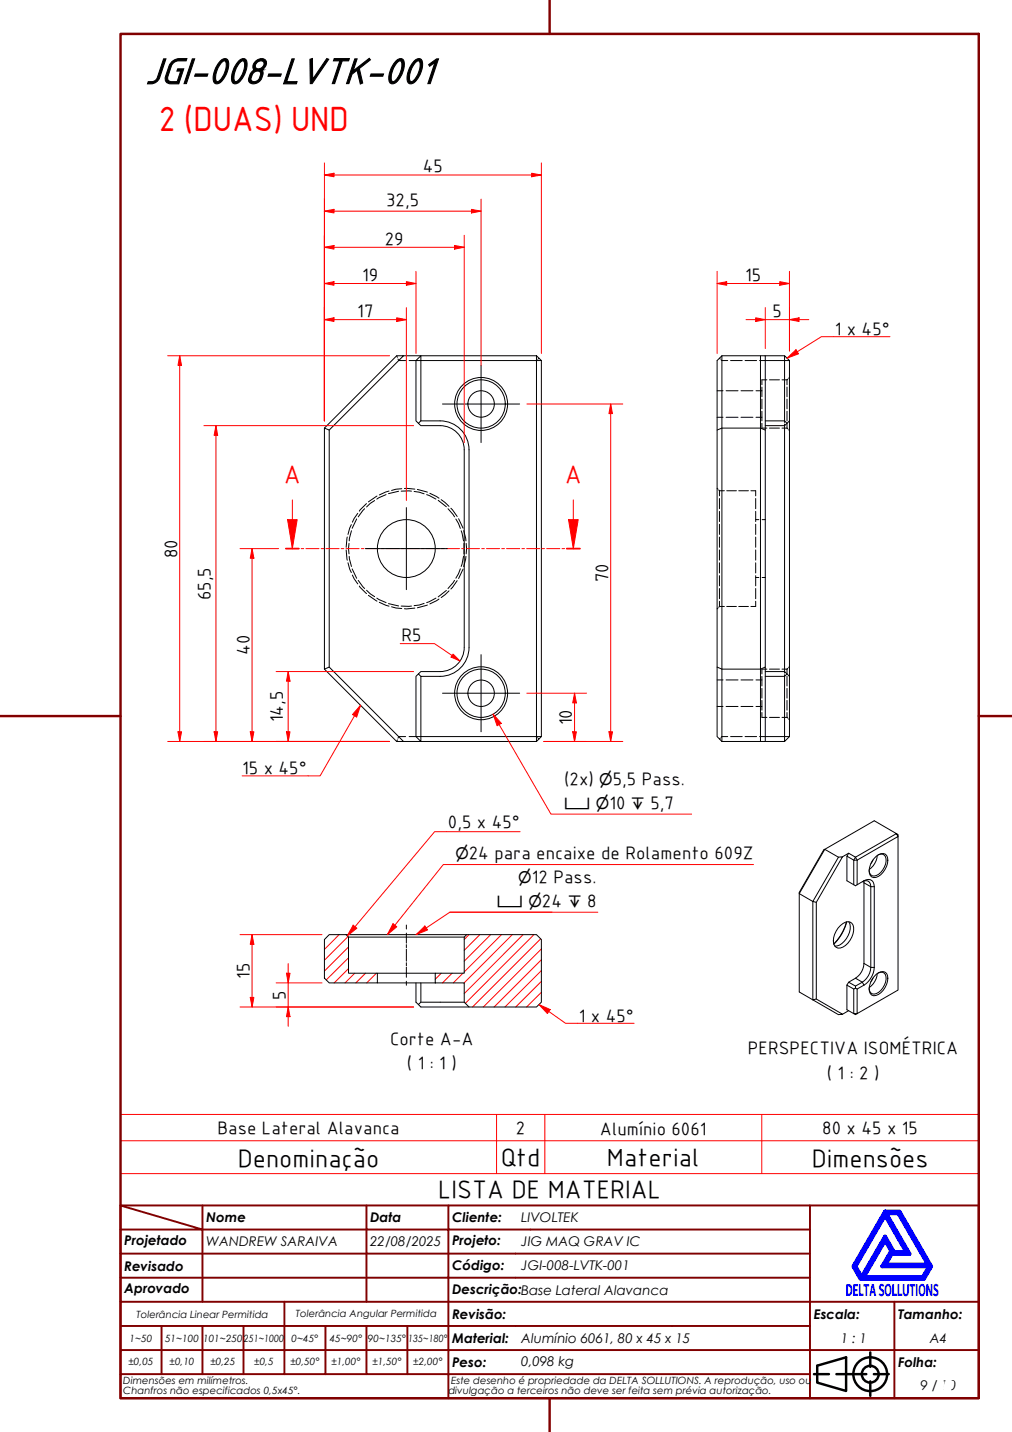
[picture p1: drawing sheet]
<svg xmlns="http://www.w3.org/2000/svg" width="210mm" height="297mm" viewBox="0 0 210 297" stroke-linecap="round" stroke-linejoin="round" font-family="sans-serif">
<!-- layer: Hatch (ABNT) -->
<g fill="none" stroke="#f00" stroke-width=".21">
<path d="M70.3 193.9l-3 3M72.2 194.3l-4.9 4.9M72.3 198.7l-4.6 4.6M72.3 196.4l-5 5M97.3 193.9l-1 1M99.5 193.9l-3.2 3.2M101.8 193.9l-5.5 5.5M104 193.9l-7.7 7.7M106.3 193.9l-10 10M108.5 193.9l-12.2 12.2M110.7 193.9l-14.2 14.2M112.1 194.7l-14.1 14.2"/>
<path d="M112.3 199.1l-9.8 9.8M112.3 196.8l-12.1 12.1M72.3 200.9l-3 3M73.6 201.9l-2 2M75.8 201.9l-2 2M78.1 201.9l-2 2M91.5 201.9l-1.2 1.2M93.8 201.9l-2 2M96 201.9l-2 2M112.3 205.8l-3.1 3.1M112.3 203.6l-5.3 5.3M112.3 201.3l-7.6 7.6"/>
</g>
<!-- layer: Hidden (ABNT) -->
<g fill="none" stroke="#000" stroke-width=".21">
<path d="M82.3 73.8l.1 .3M82.5 74.5l.2 .3h1.4M84.9 74.8h1.4M111.4 74.6l-.1 .2M111.8 74.3l-.2 .2M149.2 74.3l.2 .2M149.6 74.6l.1 .2h1.2M151.5 74.8h2.4M154.5 74.8h2.4M157.5 74.8h1.2M159.1 78.8h-1.1v1M159.6 78.8h2.1"/>
<path d="M162.2 78.8h1M163.2 78.8v1M163.4 78.6l-.2 .2M163.7 78.3l-.1 .2M148.7 86.6h1.3M148.7 81.1h1.3M150.6 86.6h2.5M150.6 81.1h2.5M153.7 86.6h2.5M153.7 81.1h2.5M156.8 86.6h1.2M156.8 81.1h1.2"/>
<path d="M158 80.3v2M158 82.8v2M158 85.3v2M158 87.8v1h1.1M159.6 88.8h2.1M162.2 88.8h1M162.7 87.3v.3M162.7 88v.3M163.2 80.3v2M163.2 82.8v2M163.2 85.3v2M163.2 87.8v1"/>
<path d="M163.2 88.8l.2 .2M163.6 89.1l.1 .2M71.8 114.1l.2 2.1M72 111.4l-.2 2.1M72.2 116.7l.7 2.1M72.4 112.7l-.1 1.1 .1 1.1M72.4 115.4l.5 2.1M72.9 108.8l-.7 2.1M72.9 110.1l-.5 2.1M73 118l1 2M73.1 119.3l1.1 1.8M74 107.6l-1 2"/>
<path d="M74.2 106.5l-1.1 1.8M75.6 105.5l-1.3 1.7M76 104.5l-1.5 1.5M77.7 103.8l-.9 .6-.8 .8M78.2 102.9l-1.8 1.2M80.1 102.6l-2 .9M80.7 101.9l-2 .8M82.7 101.9l-2.1 .5M83.2 101.9h2.1M83.3 101.4l-2.1 .3M83.9 101.3l2.1 .2M85.9 101.9l2.1 .5"/>
<path d="M86.6 101.5l2 .6M88.5 102.6l1.9 .9M89.2 102.3l1.9 1M90.9 103.8l1.7 1.3M91.5 103.6l1.6 1.4M92.9 105.5l1.4 1.7M93.5 105.4l1.3 1.7M94.6 107.7l.9 1.9M95.1 107.6l.9 1.9M95.5 118l-.9 1.9M95.7 110.1l.4 2.1M96 118.1l-.9 1.9"/>
<path d="M96.1 115.4l-.4 2.1M96.2 110.1l.4 2.1M96.2 112.7v2.2M96.6 115.4l-.4 2.1M96.7 112.7v2.2M148.7 101.3l.2 .2M149.1 101.6l.1 .2M149.2 101.8v1.1M149.2 103.4v2.1M149.2 106.1v2.1M149.2 108.7v2.2M149.2 111.4v2.1"/>
<path d="M149.2 114.1v2.1M149.2 116.7v2.2M149.2 119.4v2.1M149.2 101.8h1M150.7 101.8h2M153.2 101.8h2M155.7 101.8h1v1.1M156.7 103.4v2.1M156.7 106.1v2.1M156.7 108.7v2.2M156.7 111.4v2.1M156.7 114.1v2.1"/>
<path d="M156.7 116.7v2.2M156.7 119.4v2.1M156.7 119.8h.7M156.7 107.8h.7M158.1 119.8h.6M158.1 107.8h.6M74.3 120.4l1.3 1.7M74.5 121.6l1.5 1.5M76 122.4l.8 .8 .9 .6M76.4 123.5l1.8 1.2M78.1 124.1l2 .9M78.7 124.9l2 .8"/>
<path d="M80.6 125.2l2.1 .5M81.2 125.9l2.1 .3M83.2 125.7h2.1M86 126.1l-2.1 .2M88 125.2l-1 .3-1.1 .1M88.6 125.5l-2 .6M90.4 124.1l-1.9 .9M91.1 124.3l-1.9 1M92.6 122.5l-1.7 1.3M93.1 122.6l-1.6 1.4M94.3 120.4l-1.4 1.7M94.8 120.4l-1.3 1.8"/>
<path d="M148.9 126.1l-.2 .2M149.2 122.1v2.1M149.2 124.7v1.1M149.2 125.8l-.1 .2M149.2 125.8h1M150.7 125.8h2M153.2 125.8h2M156.7 122.1v2.1M156.7 124.7v1.1h-1M159.1 138.8h-1.1v1M159.6 138.8h2.1M162.2 138.8h1"/>
<path d="M162.7 139.3v.3M162.7 140v.3M163.2 138.8v1M163.4 138.6l-.2 .2M163.7 138.3l-.1 .2M82.4 153.5l-.1 .3M84.1 152.8h-1.4l-.2 .3M84.9 152.8h1.4M111.3 152.8l.1 .2M111.6 153.1l.2 .2M148.7 146.5h1.3M148.7 141h1.3"/>
<path d="M149.4 153.1l-.2 .2M150.6 146.5h2.5M150.6 141h2.5M150.9 152.8h-1.2l-.1 .2M151.5 152.8h2.4M153.7 146.5h2.5M153.7 141h2.5M154.5 152.8h2.4M156.8 146.5h1.2M156.8 141h1.2M157.5 152.8h1.2M158 140.3v2"/>
<path d="M158 142.8v2M158 145.3v2M158 147.8v1h1.1M159.6 148.8h2.1M162.2 148.8h1M163.2 140.3v2M163.2 142.8v2M163.2 145.3v2M163.2 147.8v1M163.2 148.8l.2 .2M163.6 149.1l.1 .2"/>
</g>
<!-- layer: Visible (ABNT) -->
<g fill="none" stroke="#000" stroke-width=".21">
<path d="M83.7 73.8h27.6l1 1h-1v-1M86.3 74.8l1-1v1h-1v12.5l.5 .5M112.3 74.8v78h-1v1M148.7 74.8l1-1v80l-1-1zM149.7 73.8h8M158.7 74.8h4v-1l1 1M158.7 73.8h4M163.7 74.8v78M163.7 74.8h-1v12.5l.5 .5M67.3 88.8l1 .4v49.2l-1 .4zM67.3 88.8l15-15h1.4l-15.4 15.4M87.3 87.3v-12.5h24v78h-24v-12.5h4"/>
<path d="M87.3 87.3l-.5 .5 .5 .5h4M87.3 87.3h4M91.3 88.3a5 5 0 0 1 5 5v41a5 5 0 0 1-5 5M91.3 87.3a6 6 0 0 1 6 6v41a6 6 0 0 1-6 6M157.7 88.8l1 .4v49.2l-1 .4zM157.7 88.8v-15h1v15.4M157.7 88.8h-8l-1 .4M158.7 87.3h4M158.7 88.3h4M163.7 87.3l-1 1v51M68.3 138.4l15.4 15.4h-1.4l-15-15M86.8 139.8l-.5 .5v12.5h1v1l-1-1"/>
<path d="M86.8 139.8l.5 .5M91.3 139.3h-4l-.5 .5M148.7 138.4l1 .4h8v15h1v-15.4M158.7 139.3h4M162.7 139.3l1 1M163.2 139.8l-.5 .5v12.5h1M83.7 153.8h27.6M112.3 152.8l-1 1M149.7 153.8h8M158.7 152.8h4v1l1-1M158.7 153.8h4M158.7 140.3h4"/>
<path d="M173.9 177.8l-2.8-1.6-.2 .1-5.1 8.8v.3l2.8 1.6M175.7 177.6v5.1l1.4 .8M176 177l-1.2 .7M181.1 178.4l-.5 .7M181.7 177.7a1.53 1.53 0 0 1 2.2-.3 3.6 3.6 0 0 1-2.7 4.6 1.36 1.36 0 0 1-.9-1.9 4.3 4.3 0 0 1 1.4-2.4zM181.9 177.5a3.9 3.9 0 0 1-1.6 2.9M182.1 177.3a1.11 1.11 0 0 1 1.3 .1 1.11 1.11 0 0 1 .4 1.2 3.6 3.6 0 0 1-2.5 3.1 1.03 1.03 0 0 1-1-1.1M68.3 193.9h3.5l.5 .5v7.5h6v2h-10l-1-1v-8zM71.8 193.9h25M72.3 194.4h24M96.8 193.9h14.5l1 1v13l-1 1h-14l-1-1v-4h-6v-2h6v-7.5zM168.6 187l.7 .2v20l-.7 .2z"/>
<path d="M168.6 187l5.3-9.2 .9-.1-5.5 9.5M174.3 192a1.79 1.79 0 0 1 2.4-.5 3.4 3.4 0 0 1-.8 4.1 2.17 2.17 0 0 1-2.5 .9 2.65 2.65 0 0 1 0-3.3zM175.6 191.2a10.3 10.3 0 0 1-2.7 4.6M175.6 191.2a10 10 0 0 1-2.6 4.7M176.1 191.2a3.9 3.9 0 0 1-2 4.9l-1 .1M177.8 183.5a3.1 3.1 0 0 1 2.7-1 1.38 1.38 0 0 1 .8 1.4M178.9 182.9a1.07 1.07 0 0 1 1.2-.1 1.07 1.07 0 0 1 .5 1.1M179.2 182.8v.3M179.2 199.8l1.4 .9a3.9 3.9 0 0 1-1.7 3M179.2 199.8a3.8 3.8 0 0 1-1.8 3.1M179.2 183.1v16.7M179.2 183.1l1.4 .8"/>
<path d="M180.6 183.9v16.8h.7M180.6 183.9h.7M181.3 183.9v16.8M78.3 201.9h12M78.3 203.9h12M86.3 203.9v4l.5 .5 .5-.5h9M86.8 208.4l.5 .5h10M87.3 203.9v4M175.7 204.4v5.1l1.7 1 .4-.2h-.7v-5.1l.3-.2M175.7 204.4l.3-.7 1.4 .8M175.7 204.4l1.4 .8M176 209.6l-1.2 .8"/>
<path d="M177.4 205l.4 .2M177.4 202.9l-1.4 .8M177.4 202.9l1.5 .8M178.9 203.7l-1.5 .8v.5M178.9 203.7l.3 .7M179.2 204.4l-1.4 .8v5.1l8.5-4.9v-31.9l-8.5 4.9v5.1l-.4 .2-.3-.2v-5.1h.7l-.4-.6-.3 .6-1.4-.8 .3-.6 1.4 .8 8.5-4.9 .4 .2v.4l-.4-.6-4.6-2.6-10.2 5.9-5.3 9.2v20.4l8.1 4.7 .9-.1-5.5-3.2M181.1 202.9l-.5 .7M181.3 200.7a4.7 4.7 0 0 1-2.1 3.7M181.7 202.1a1.53 1.53 0 0 1 2.2-.2 3.6 3.6 0 0 1-2.7 4.7 1.4 1.4 0 0 1-.9-2.1 4.5 4.5 0 0 1 1.4-2.4zM181.9 202a3.9 3.9 0 0 1-1.6 2.9M182.1 201.9a1.1 1.1 0 0 1 1.3 0 1.1 1.1 0 0 1 .4 1.2 3.6 3.6 0 0 1-2.5 3.1 1.03 1.03 0 0 1-1-1.2"/>
<circle cx="99.8" cy="83.8" r="5"/>
<circle cx="99.8" cy="83.8" r="5.5"/>
<circle cx="99.8" cy="83.8" r="2.74"/>
<circle cx="84.3" cy="113.8" r="6"/>
<circle cx="99.8" cy="143.8" r="5"/>
<circle cx="99.8" cy="143.8" r="5.5"/>
<circle cx="99.8" cy="143.8" r="2.74"/>
</g>
<!-- layer: Linha Corte (ABNT) -->
<g fill="none" stroke="#f00" stroke-width=".21">
<path d="M59.3 113.8h2.7M60.6 107.8v6M62.5 113.8h.5M63.4 113.8h2.8M66.6 113.8h.6M67.6 113.8h2.7M70.8 113.8h.5M71.8 113.8h2.7M75 113.8h.5M75.9 113.8h2.8M79.1 113.8h.6M80.1 113.8h2.7"/>
<path d="M83.3 113.8h.5M84.3 113.8h2.7M87.4 113.8h.6M88.4 113.8h2.7M91.6 113.8h.5M92.6 113.8h2.7M95.8 113.8h.5M96.8 113.8h2.7M99.9 113.8h.6M100.9 113.8h2.7M104.1 113.8h.5M105.1 113.8h2.7"/>
<path d="M108.2 113.8h.6M109.2 113.8h2.8M112.4 113.8h.5M113.4 113.8h2.7M116.6 113.8h.5M117.6 113.8h2.7"/>
</g>
<path d="M59.3 113.8h2.7M117.6 113.8h2.7" fill="none" stroke="#f00" stroke-width=".36"/>
<path d="M59.6 107.8h2l-1 6z" fill="#f00"/>
<path d="M59.6 107.8h2l-1 6zM60.6 103.7v4.1M118.9 107.8v6" fill="none" stroke="#f00" stroke-width=".21"/>
<path d="M117.9 107.8h2l-1 6z" fill="#f00"/>
<path d="M117.9 107.8h2l-1 6zM118.9 103.7v4.1" fill="none" stroke="#f00" stroke-width=".21"/>
<path d="M25 236.6h178v-5.4h-178v12.2M103 231.2v12.2M113 231.2v12.2M158 231.2v12.2M203 236.6v6.8h-178M25 243.4v6.6h178v-6.6" fill="none" stroke="#f00" stroke-width=".21"/>
<!-- layer: Borda A3/A4 (ABNT) -->
<path d="M25 7h178v283h-178zM114 0v7M0 148.5h25M203 148.5h7M114 290v7" fill="none" stroke="#800000" stroke-width=".51"/>
<path d="M183.6 257.3l1.2 2.2-1.8 3.2h9.7l-1.3 2.2h-12.2zM183.6 252.1l4.4 7.6h-2.6l-1.8-3.2-4.9 8.4-1.3-2.2zM183.6 251.3h3l6.5 11.4-1.5 2.6h-13.1l-1.5-2.6zM183.8 251.7h2.5l6.2 10.6h-8.8l1.3-2.2h3.7zM185 259.7h.2l-.1 .2z" fill="none" stroke="#00f" stroke-width=".8"/>
<!-- layer: 0 -->
<path d="M178.5 265.3h13.1" fill="none" stroke="#000" stroke-width=".21"/>
<g fill="none" stroke="#800000" stroke-width=".4">
<path d="M25 250l17 5h-17M25 250h178v40h-178zM42 255h34v5h17M42 255v15M42 250v5M76 250v5h17v5M93 250v5h75M168 250v20h-143M25 260h51v10M25 275h17M33.5 275v10M50.5 275h-8.5v10"/>
<path d="M59 270v15h-8.5M67.5 275v10h-8.5M76 275v10h8.5M84.5 275v10M93 275h-42.5v10M93 260v5h-68M93 275v10h75M93 260h75M93 275h75M168 265h-75v10M185.5 270v10h17.5M203 270h-35v10h17.5v10"/>
<path d="M25 285h25.5M25 280h143v10M67.5 285h8.5M84.5 285h8.5v5"/>
</g>
<g fill="none" stroke="#000" stroke-width=".51">
<path d="M168.8 285h3.1M169.5 283.3l6-1.8v7l-6-1.7zM173.5 285h6.2M180.5 280.5v3M180.5 286.5v3M181.3 285h3"/>
<circle cx="180.5" cy="285" r="3.5"/>
<circle cx="180.5" cy="285" r="1.75"/>
</g>
<!-- layer: Linha de centro (ISO) -->
<path d="M84.3 191.9v.8M84.3 193.6v2M84.3 195.9v.7M84.3 196.9v2.5M84.3 199.7v.6M84.3 200.6v2.1M84.3 203.5v.9" fill="none" stroke="#000" stroke-width=".21"/>
<!-- layer: Marca de centro (ISO) -->
<path d="M99.8 75.8v16M91.8 83.8h16M75.8 113.8h17M84.3 105.3v17M99.8 135.8v16M91.8 143.8h16" fill="none" stroke="#000" stroke-width=".21"/>
<path d="M119.2 151.8v2" fill="none" stroke="#f00" stroke-width=".21"/>
<path d="M118.8 151.8h.7l-.3 2z" fill="#f00"/>
<path d="M118.8 151.8h.7l-.3 2zM119.2 143.8v2" fill="none" stroke="#f00" stroke-width=".21"/>
<path d="M119.2 143.8l.3 2h-.7z" fill="#f00"/>
<path d="M109.3 143.8h12.4M112.8 153.8h8.9M119.2 143.8l.3 2h-.7zM119.2 145.8v6M126.7 151.8v2" fill="none" stroke="#f00" stroke-width=".21"/>
<path d="M126.3 151.8h.7l-.3 2z" fill="#f00"/>
<path d="M126.7 83.8v2M126.3 151.8h.7l-.3 2z" fill="none" stroke="#f00" stroke-width=".21"/>
<path d="M126.7 83.8l.3 2h-.7z" fill="#f00"/>
<path d="M109.3 83.8h19.9M126.7 83.8l.3 2h-.7zM126.7 85.8v66M59.8 151.8v2M112.8 153.8h16.4" fill="none" stroke="#f00" stroke-width=".21"/>
<path d="M59.4 151.8h.8l-.4 2z" fill="#f00"/>
<path d="M59.8 139.3v2M59.4 151.8h.8l-.4 2z" fill="none" stroke="#f00" stroke-width=".21"/>
<path d="M59.8 139.3l.4 2h-.8z" fill="#f00"/>
<path d="M57.3 139.3h28.5M59.8 139.3l.4 2h-.8zM52.3 151.8v2M57.3 153.8h23.5M59.8 141.3v10.5" fill="none" stroke="#f00" stroke-width=".21"/>
<path d="M51.9 151.8h.8l-.4 2z" fill="#f00"/>
<path d="M52.3 113.8v2M51.9 151.8h.8l-.4 2z" fill="none" stroke="#f00" stroke-width=".21"/>
<path d="M52.3 113.8l.4 2h-.8z" fill="#f00"/>
<path d="M49.8 113.8h8M52.3 113.8l.4 2h-.8zM52.3 115.8v36M44.8 151.8v2M49.8 153.8h31" fill="none" stroke="#f00" stroke-width=".21"/>
<path d="M44.4 151.8h.7l-.3 2z" fill="#f00"/>
<path d="M44.8 88.3v2M44.4 151.8h.7l-.3 2z" fill="none" stroke="#f00" stroke-width=".21"/>
<path d="M44.8 88.3l.3 2h-.7z" fill="#f00"/>
<path d="M42.3 88.3h43.5M44.8 88.3l.3 2h-.7zM44.8 90.3v61.5M37.3 151.8v2M42.3 153.8h38.5" fill="none" stroke="#f00" stroke-width=".21"/>
<path d="M36.9 151.8h.8l-.4 2z" fill="#f00"/>
<path d="M37.3 73.8v2M36.9 151.8h.8l-.4 2z" fill="none" stroke="#f00" stroke-width=".21"/>
<path d="M37.3 73.8l.4 2h-.8z" fill="#f00"/>
<path d="M34.8 73.8h46M37.3 73.8l.4 2h-.8zM37.3 75.8v76M34.8 153.8h46" fill="none" stroke="#f00" stroke-width=".21"/>
<path d="M102.3 148.1l1.2 2.2" fill="none" stroke="#f00" stroke-width=".21"/>
<path d="M102.3 148.1l1.7 1.9-.9 .5z" fill="#f00"/>
<path d="M102.3 148.1l1.7 1.9-.9 .5zM103.5 150.3l10.8 18.6h29.1M88.4 192.5l-2.1 1.4" fill="none" stroke="#f00" stroke-width=".21"/>
<path d="M86.3 193.9l1.8-1.8 .6 .8z" fill="#f00"/>
<path d="M81.9 191.9l-1.6 2M86.3 193.9l1.8-1.8 .6 .8zM93.3 189.2h30.7M114.5 189.2h-21.2l-4.9 3.3" fill="none" stroke="#f00" stroke-width=".21"/>
<path d="M81.5 191.6l.8 .6-2 1.7z" fill="#f00"/>
<path d="M156.3 179.3h-64.4l-10 12.6M81.5 191.6l.8 .6-2 1.7z" fill="none" stroke="#f00" stroke-width=".21"/>
<path d="M59.8 208.9v2" fill="none" stroke="#f00" stroke-width=".21"/>
<path d="M59.8 208.9l.4 2h-.8z" fill="#f00"/>
<path d="M59.8 208.9l.4 2h-.8zM59.8 201.9v2" fill="none" stroke="#f00" stroke-width=".21"/>
<path d="M59.4 201.9h.8l-.4 2z" fill="#f00"/>
<path d="M59.8 199.9v2M52.3 206.9v2M57.3 203.9h9.5M57.3 208.9h28.5M59.4 201.9h.8l-.4 2zM59.8 203.9v5M59.8 210.9v2" fill="none" stroke="#f00" stroke-width=".21"/>
<path d="M51.9 206.9h.8l-.4 2z" fill="#f00"/>
<path d="M52.3 193.9v2M51.9 206.9h.8l-.4 2z" fill="none" stroke="#f00" stroke-width=".21"/>
<path d="M52.3 193.9l.4 2h-.8z" fill="#f00"/>
<path d="M93.8 136l1.6 1.1M49.8 193.9h17M52.3 193.9l.4 2h-.8zM52.3 195.9v11M49.8 208.9h36" fill="none" stroke="#f00" stroke-width=".21"/>
<path d="M94 135.7l1.4 1.4-1.8-.8z" fill="#f00"/>
<path d="M148.7 58.8h2M83 133.5h7.1l3.7 2.5M94 135.7l1.4 1.4-1.8-.8z" fill="none" stroke="#f00" stroke-width=".21"/>
<path d="M148.7 58.8l2-.4v.8z" fill="#f00"/>
<path d="M148.7 58.8l2-.4v.8zM161.7 58.8h2" fill="none" stroke="#f00" stroke-width=".21"/>
<path d="M161.7 58.4l2 .4-2 .4z" fill="#f00"/>
<path d="M148.7 56.3v17M150.7 58.8h11M161.7 58.4l2 .4-2 .4zM163.7 56.3v16.5M163.7 66.3h2" fill="none" stroke="#f00" stroke-width=".21"/>
<path d="M163.7 66.3l2-.4v.8z" fill="#f00"/>
<path d="M156.7 66.3h2M163.7 66.3l2-.4v.8z" fill="none" stroke="#f00" stroke-width=".21"/>
<path d="M156.7 65.9l2 .4-2 .4z" fill="#f00"/>
<path d="M154.7 66.3h2M156.7 65.9l2 .4-2 .4zM158.7 66.3h5M158.7 63.8v8.5M163.7 63.8v9M165.7 66.3h2" fill="none" stroke="#f00" stroke-width=".21"/>
<path d="M111.8 208.4l2 1.4" fill="none" stroke="#f00" stroke-width=".21"/>
<path d="M111.8 208.4l2.3 1-.6 .8z" fill="#f00"/>
<path d="M111.8 208.4l2.3 1-.6 .8zM113.8 209.8l3.5 2.5h14.2" fill="none" stroke="#f00" stroke-width=".21"/>
<path d="M67.3 66.3h2" fill="none" stroke="#f00" stroke-width=".21"/>
<path d="M67.3 66.3l2-.4v.8z" fill="#f00"/>
<path d="M67.3 66.3l2-.4v.8zM82.3 66.3h2" fill="none" stroke="#f00" stroke-width=".21"/>
<path d="M82.3 65.9l2 .4-2 .4z" fill="#f00"/>
<path d="M67.3 58.8h2M67.3 63.8v23.5M69.3 66.3h13M82.3 65.9l2 .4-2 .4zM84.3 63.8v40" fill="none" stroke="#f00" stroke-width=".21"/>
<path d="M67.3 58.8l2-.4v.8z" fill="#f00"/>
<path d="M67.3 58.8l2-.4v.8zM84.3 58.8h2" fill="none" stroke="#f00" stroke-width=".21"/>
<path d="M84.3 58.4l2 .4-2 .4z" fill="#f00"/>
<path d="M67.3 56.3v31M67.3 51.3h2M69.3 58.8h15M84.3 58.4l2 .4-2 .4zM86.3 56.3v17" fill="none" stroke="#f00" stroke-width=".21"/>
<path d="M67.3 51.3l2-.4v.8z" fill="#f00"/>
<path d="M67.3 51.3l2-.4v.8zM94.3 51.3h2" fill="none" stroke="#f00" stroke-width=".21"/>
<path d="M94.3 50.9l2 .4-2 .4z" fill="#f00"/>
<path d="M67.3 48.8v38.5M67.3 43.8h2M69.3 51.3h25M94.3 50.9l2 .4-2 .4zM96.3 48.8v34.9M96.3 83.9v7.9" fill="none" stroke="#f00" stroke-width=".21"/>
<path d="M67.3 43.8l2-.4v.8z" fill="#f00"/>
<path d="M67.3 43.8l2-.4v.8zM97.8 43.8h2" fill="none" stroke="#f00" stroke-width=".21"/>
<path d="M97.8 43.4l2 .4-2 .4z" fill="#f00"/>
<path d="M67.3 36.3h2M67.3 41.3v46M69.3 43.8h28.5M97.8 43.4l2 .4-2 .4zM99.8 41.3v34.5" fill="none" stroke="#f00" stroke-width=".21"/>
<path d="M67.3 36.3l2-.4v.8z" fill="#f00"/>
<path d="M67.3 36.3l2-.4v.8zM110.3 36.3h2" fill="none" stroke="#f00" stroke-width=".21"/>
<path d="M110.3 35.9l2 .4-2 .4z" fill="#f00"/>
<path d="M67.3 33.8v53.5M69.3 36.3h41M110.3 35.9l2 .4-2 .4zM112.3 33.8v39.5" fill="none" stroke="#f00" stroke-width=".21"/>
<path d="M74.8 146.3l-1.3 2.2" fill="none" stroke="#f00" stroke-width=".21"/>
<path d="M74.8 146.3l-.8 2.4-.9-.5z" fill="#f00"/>
<path d="M165.4 73l-2.2 1.3M73.5 148.5l-7.1 12.4h-16.2M74.8 146.3l-.8 2.4-.9-.5z" fill="none" stroke="#f00" stroke-width=".21"/>
<path d="M163.2 74.3l1.9-1.8 .5 .9z" fill="#f00"/>
<path d="M163.2 74.3l1.9-1.8 .5 .9zM184.6 69.8h-14.2l-5 3.2M73.6 192.2l-1.6 1.9" fill="none" stroke="#f00" stroke-width=".21"/>
<path d="M73.3 191.9l.7 .6-2 1.6z" fill="#f00"/>
<path d="M107.9 172.5h-17.8l-16.5 19.7M73.3 191.9l.7 .6-2 1.6z" fill="none" stroke="#f00" stroke-width=".21"/>
<text font-size="27.6" fill="#fff" x="192.9" y="291" transform="rotate(-33 192.9 291)">.</text>
<text font-size="8.1" x="30" y="17.3">JGI-008-LVTK-001</text>
<text font-size="7" fill="#f00" x="32.9" y="27.2">2 (DUAS) UND</text>
<g font-size="5.4" fill="#f00">
<text x="58.9" y="100.1">A</text>
<text x="117.2" y="100.1">A</text>
</g>
<g font-size="5.4">
<text x="49.3" y="242">Denominação</text>
<text x="103.9" y="241.8">Qtd</text>
<text x="125.9" y="241.8">Material</text>
<text x="168.4" y="242">Dimensões</text>
<text x="90.9" y="248.5">LISTA DE MATERIAL</text>
</g>
<g font-size="3.9">
<text x="87.7" y="35.7">45</text>
<text x="80.1" y="42.7">32,5</text>
<text x="79.8" y="50.7">29</text>
<text x="75.1" y="58.2">19</text>
<text x="154.5" y="58.2">15</text>
<text x="74.1" y="65.7">17</text>
<text x="160.3" y="65.8">5</text>
<text x="173.1" y="69.5">1 x 45°</text>
<text x="36.7" y="115.8" transform="rotate(-90 36.7 115.8)">80</text>
<text x="43.7" y="124.5" transform="rotate(-90 43.7 124.5)">65,5</text>
<text x="126.1" y="120.8" transform="rotate(-90 126.1 120.8)">70</text>
<text x="51.7" y="135.9" transform="rotate(-90 51.7 135.9)">40</text>
<text x="83.3" y="132.9">R5</text>
<text x="58.7" y="149.8" transform="rotate(-90 58.7 149.8)">14,5</text>
<text x="118.6" y="150.5" transform="rotate(-90 118.6 150.5)">10</text>
<text x="50.2" y="160.6">15 x 45°</text>
<text x="117" y="162.8">(2x)</text>
<text x="126.4" y="167.8">10</text>
<text x="127.1" y="162.8">5,5 Pass.</text>
<text x="134.9" y="167.8">5,7</text>
<text x="92.9" y="171.7">0,5 x 45°</text>
<text x="97.2" y="178.3">24 para encaixe de Rolamento 609Z</text>
<text x="110.3" y="183.1">12 Pass.</text>
<text x="112.4" y="188.1">24</text>
<text x="121.8" y="188.1">8</text>
<text x="51.7" y="203.1" transform="rotate(-90 51.7 203.1)">15</text>
<text x="59.2" y="207.4" transform="rotate(-90 59.2 207.4)">5</text>
<text x="120" y="211.9">1 x 45°</text>
<text x="80.9" y="216.7">Corte A-A</text>
<text x="84.4" y="221.7">( 1 : 1 )</text>
<text x="155.1" y="218.7">PERSPECTIVA ISOMÉTRICA</text>
<text x="171.5" y="223.7">( 1 : 2 )</text>
<text x="45.1" y="235.2">Base Lateral Alavanca</text>
<text x="107" y="235.2">2</text>
<text x="124.4" y="235.3">Alumínio 6061</text>
<text x="170.6" y="235.2">80 x 45 x 15</text>
</g>
<text font-size="3.9" fill="#00f" x="175.4" y="268.8">DELTASOLLUTIONS</text>
<g font-size="3.3">
<text x="117" y="167.8">⌴ ⌀</text>
<text x="124.3" y="162.8">⌀</text>
<text x="130.9" y="167.8">↧</text>
<text x="107.5" y="183.1">⌀</text>
<text x="103.1" y="188.1">⌴ ⌀</text>
<text x="117.8" y="188.1">↧</text>
</g>
<text font-size="3.2" x="94.4" y="178.3">⌀</text>
<g font-size="2.8">
<text x="42.8" y="253.5">Nome</text>
<text x="76.8" y="253.5">Data</text>
<text x="93.8" y="253.6">Cliente:</text>
<text x="108.1" y="253.5">LIVOLTEK</text>
<text x="25.8" y="263.6">Revisado</text>
<text x="25.8" y="258.3">Projetado</text>
<text x="42.8" y="258.5">WANDREW SARAIVA</text>
<text x="76.8" y="258.4">22/08/2025</text>
<text x="93.8" y="263.4">Código:</text>
<text x="93.8" y="258.3">Projeto:</text>
<text x="108.1" y="263.5">JGI-008-LVTK-001</text>
<text x="108.1" y="258.5">JIG MAQ GRAV IC</text>
<text x="25.8" y="268.3">Aprovado</text>
<text x="93.8" y="268.3">Descrição:Base Lateral Alavanca</text>
<text x="93.8" y="273.6">Revisão:</text>
<text x="168.8" y="273.5">Escala:</text>
<text x="186.3" y="273.5">Tamanho:</text>
<text x="93.8" y="278.6">Material:</text>
<text x="108.1" y="278.5">Alumínio 6061, 80 x 45 x 15</text>
<text x="174.4" y="278.5">1 : 1</text>
<text x="192.8" y="278.6">A4</text>
<text x="93.8" y="283.5">Peso:</text>
<text x="108.1" y="283.3">0,098 kg</text>
<text x="186.3" y="283.5">Folha:</text>
<text x="190.9" y="288.4">9 / 10</text>
</g>
<g font-size="2.1">
<text x="28.3" y="273.3">Tolerância Linear Permitida</text>
<text x="61.4" y="273.1">Tolerância Angular Permitida</text>
<text x="26.9" y="278.3">1~50</text>
<text x="34.2" y="278.3">51~100</text>
<text x="42.1" y="278.3">101~250</text>
<text x="50.5" y="278.3">251~1000</text>
<text x="60.5" y="278.3">0~45°</text>
<text x="68.4" y="278.3">45~90°</text>
<text x="76.3" y="278.3">90~135°</text>
<text x="84.7" y="278.3">135~180°</text>
<text x="25.6" y="287.1">Dimensões em milímetros.</text>
<text x="26.6" y="283.2">±0,05</text>
<text x="35.2" y="283.2">±0,10</text>
<text x="43.6" y="283.2">±0,25</text>
<text x="52.7" y="283.2">±0,5</text>
<text x="60.2" y="283.2">±0,50°</text>
<text x="68.7" y="283.2">±1,00°</text>
<text x="77.2" y="283.2">±1,50°</text>
<text x="85.7" y="283.2">±2,00°</text>
<text x="93.6" y="287.1">Este desenho é propriedade da DELTA SOLLUTIONS. A reprodução, uso ou</text>
<text x="25.6" y="289.2">Chanfros não especificados 0,5x45°.</text>
<text x="93" y="289.2">divulgação a terceiros não deve ser feita sem prévia autorização.</text>
</g>
</svg>
